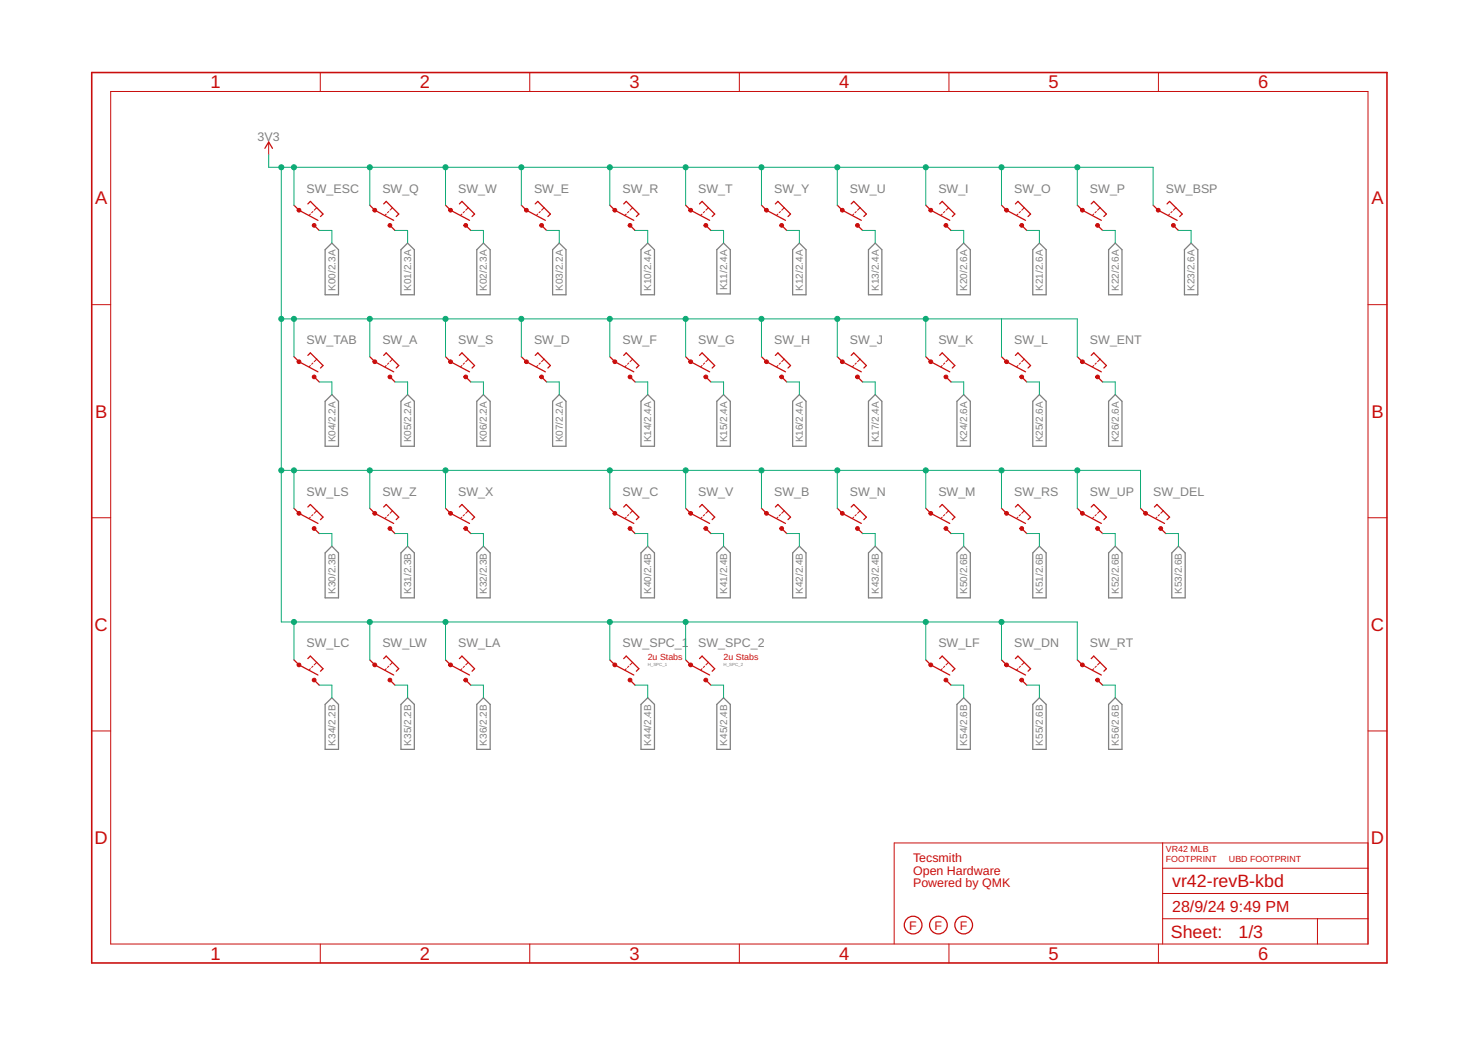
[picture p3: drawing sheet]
<svg xmlns="http://www.w3.org/2000/svg" width="297mm" height="210mm" viewBox="0 0 297 210" stroke-linecap="round" stroke-linejoin="round" font-family="sans-serif">
<g fill="none" stroke="#808080" stroke-width=".25">
<path d="M65.3 50.2l1.4-1.3 1.3 1.3v9.1h-2.7zM80.6 50.2l1.3-1.3 1.4 1.3v9.1h-2.7zM95.8 50.2l1.4-1.3 1.3 1.3v9.1h-2.7zM111.1 50.2l1.3-1.3 1.3 1.3v9.1h-2.6zM128.8 50.2l1.4-1.3 1.3 1.3v9.1h-2.7zM144.1 50.2l1.3-1.3 1.4 1.3v8.9h-2.7zM159.3 50.2l1.4-1.3 1.3 1.3v9.1h-2.7zM174.5 50.2l1.4-1.3 1.3 1.3v9.1h-2.7zM192.3 50.2l1.4-1.3 1.3 1.3v9.1h-2.7zM207.6 50.2l1.3-1.3 1.3 1.3v9.1h-2.6zM222.8 50.2l1.3-1.3 1.4 1.3v9.1h-2.7zM239.4 48.9l1.3 1.3v9.1h-2.7v-9.1z"/>
<path d="M81.9 79.3l1.4 1.4v9h-2.7v-9zM97.2 79.3l1.3 1.4v9h-2.7v-9zM112.4 79.3l1.3 1.4v9h-2.6v-9zM208.9 79.3l1.3 1.4v9h-2.6v-9zM224.1 79.3l1.4 1.4v9h-2.7v-9zM65.3 80.7l1.4-1.4 1.3 1.4v9h-2.7zM128.8 80.7l1.4-1.4 1.3 1.4v9h-2.7zM144.1 80.7l1.3-1.4 1.4 1.4v9h-2.7zM159.3 80.7l1.4-1.4 1.3 1.4v9h-2.7zM174.5 80.7l1.4-1.4 1.3 1.4v9h-2.7zM192.3 80.7l1.4-1.4 1.3 1.4v9h-2.7zM65.3 111.2l1.4-1.4 1.3 1.4v9h-2.7z"/>
<path d="M81.9 109.8l1.4 1.4v9h-2.7v-9zM97.2 109.8l1.3 1.4v9h-2.7v-9zM128.8 111.2l1.4-1.4 1.3 1.4v9h-2.7zM144.1 111.2l1.3-1.4 1.4 1.4v9h-2.7zM159.3 111.2l1.4-1.4 1.3 1.4v9h-2.7zM174.5 111.2l1.4-1.4 1.3 1.4v9h-2.7zM192.3 111.2l1.4-1.4 1.3 1.4v9h-2.7zM208.9 109.8l1.3 1.4v9h-2.6v-9zM224.1 109.8l1.4 1.4v9h-2.7v-9zM236.8 109.8l1.4 1.4v9h-2.7v-9zM65.3 141.6l1.4-1.3 1.3 1.3v9.1h-2.7zM80.6 141.6l1.3-1.3 1.4 1.3v9.1h-2.7z"/>
<path d="M95.8 141.6l1.4-1.3 1.3 1.3v9.1h-2.7zM128.8 141.6l1.4-1.3 1.3 1.3v9.1h-2.7zM144.1 141.6l1.3-1.3 1.4 1.3v9.1h-2.7zM192.3 141.6l1.4-1.3 1.3 1.3v9.1h-2.7zM207.6 141.6l1.3-1.3 1.3 1.3v9.1h-2.6zM222.8 141.6l1.3-1.3 1.4 1.3v9.1h-2.7z"/>
</g>
<g fill="none" stroke="#c90d0c" stroke-width=".25">
<path d="M53.2 29.8l.8-1.2 .8 1.2M59.1 41.3l1 1 3.8 2M61.9 41l.5-.5 2.5 2.5-.5 .5M63.1 45.3l1.1 1M74.3 41.3l1 1 3.8 2M77.1 41l.5-.5 2.5 2.5-.5 .5M78.4 45.3l1 1M89.5 41.3l1.1 1 3.8 2M92.3 41l.5-.5 2.6 2.5-.5 .5M93.6 45.3l1 1M104.8 41.3l1 1 3.8 2M107.6 41l.5-.5 2.5 2.5-.5 .5"/>
<path d="M108.8 45.3l1.1 1M122.6 41.3l1 1 3.8 2M125.3 41l.6-.5 2.5 2.5-.5 .5M126.6 45.3l1 1M137.8 41.3l1 1 3.8 2M140.6 41l.5-.5 2.5 2.5-.5 .5M141.9 45.3l1 1M153 41.3l1.1 1 3.8 2M155.8 41l.5-.5 2.6 2.5-.5 .5M157.1 45.3l1 1M168.3 41.3l1 1 3.8 2M171.1 41l.5-.5 2.5 2.5-.5 .5"/>
<path d="M172.3 45.3l1.1 1M186.1 41.3l1 1 3.8 2M188.8 41l.6-.5 2.5 2.5-.5 .5M190.1 45.3l1 1M201.3 41.3l1 1 3.8 2M204.1 41l.5-.5 2.5 2.5-.5 .5M205.3 45.3l1.1 1M216.5 41.3l1 1 3.8 2M219.3 41l.5-.5 2.6 2.5-.6 .5M220.6 45.3l1 1M231.8 41.3l1 1 3.8 2M234.5 41l.6-.5 2.5 2.5-.5 .5"/>
<path d="M235.8 45.3l1 1M59.1 71.7l1 1 3.8 2.1M61.9 71.5l.5-.5 2.5 2.5-.5 .5M63.1 75.8l1.1 1M74.3 71.7l1 1 3.8 2.1M77.1 71.5l.5-.5 2.5 2.5-.5 .5M78.4 75.8l1 1M89.5 71.7l1.1 1 3.8 2.1M92.3 71.5l.5-.5 2.6 2.5-.5 .5M93.6 75.8l1 1M104.8 71.7l1 1 3.8 2.1M107.6 71.5l.5-.5 2.5 2.5-.5 .5"/>
<path d="M108.8 75.8l1.1 1M122.6 71.7l1 1 3.8 2.1M125.3 71.5l.6-.5 2.5 2.5-.5 .5M126.6 75.8l1 1M137.8 71.7l1 1 3.8 2.1M140.6 71.5l.5-.5 2.5 2.5-.5 .5M141.9 75.8l1 1M153 71.7l1.1 1 3.8 2.1M155.8 71.5l.5-.5 2.6 2.5-.5 .5M157.1 75.8l1 1M168.3 71.7l1 1 3.8 2.1M171.1 71.5l.5-.5 2.5 2.5-.5 .5"/>
<path d="M172.3 75.8l1.1 1M186.1 71.7l1 1 3.8 2.1M188.8 71.5l.6-.5 2.5 2.5-.5 .5M190.1 75.8l1 1M201.3 71.7l1 1 3.8 2.1M204.1 71.5l.5-.5 2.5 2.5-.5 .5M205.3 75.8l1.1 1M216.5 71.7l1 1 3.8 2.1M219.3 71.5l.5-.5 2.6 2.5-.6 .5M220.6 75.8l1 1M59.1 102.2l1 1 3.8 2M61.9 101.9l.5-.5 2.5 2.6-.5 .5"/>
<path d="M63.1 106.3l1.1 1M74.3 102.2l1 1 3.8 2M77.1 101.9l.5-.5 2.5 2.6-.5 .5M78.4 106.3l1 1M89.5 102.2l1.1 1 3.8 2M92.3 101.9l.5-.5 2.6 2.6-.5 .5M93.6 106.3l1 1M122.6 102.2l1 1 3.8 2M125.3 101.9l.6-.5 2.5 2.6-.5 .5M126.6 106.3l1 1M137.8 102.2l1 1 3.8 2M140.6 101.9l.5-.5 2.5 2.6-.5 .5"/>
<path d="M141.9 106.3l1 1M153 102.2l1.1 1 3.8 2M155.8 101.9l.5-.5 2.6 2.6-.5 .5M157.1 106.3l1 1M168.3 102.2l1 1 3.8 2M171.1 101.9l.5-.5 2.5 2.6-.5 .5M172.3 106.3l1.1 1M186.1 102.2l1 1 3.8 2M188.8 101.9l.6-.5 2.5 2.6-.5 .5M190.1 106.3l1 1M201.3 102.2l1 1 3.8 2M204.1 101.9l.5-.5 2.5 2.6-.5 .5"/>
<path d="M205.3 106.3l1.1 1M216.5 102.2l1 1 3.8 2M219.3 101.9l.5-.5 2.6 2.6-.6 .5M220.6 106.3l1 1M229.2 102.2l1 1 3.8 2M232 101.9l.5-.5 2.6 2.6-.6 .5M233.3 106.3l1 1M59.1 132.7l1 1 3.8 2M61.9 132.4l.5-.5 2.5 2.6-.5 .5M63.1 136.7l1.1 1.1M74.3 132.7l1 1 3.8 2M77.1 132.4l.5-.5 2.5 2.6-.5 .5"/>
<path d="M78.4 136.7l1 1.1M89.5 132.7l1.1 1 3.8 2M92.3 132.4l.5-.5 2.6 2.6-.5 .5M93.6 136.7l1 1.1M122.6 132.7l1 1 3.8 2M125.3 132.4l.6-.5 2.5 2.6-.5 .5M126.6 136.7l1 1.1M137.8 132.7l1 1 3.8 2M140.6 132.4l.5-.5 2.5 2.6-.5 .5M141.9 136.7l1 1.1M186.1 132.7l1 1 3.8 2M188.8 132.4l.6-.5 2.5 2.6-.5 .5"/>
<path d="M190.1 136.7l1 1.1M201.3 132.7l1 1 3.8 2M204.1 132.4l.5-.5 2.5 2.6-.5 .5M205.3 136.7l1.1 1.1M216.5 132.7l1 1 3.8 2M219.3 132.4l.5-.5 2.6 2.6-.6 .5M220.6 136.7l1 1.1"/>
<circle cx="183.5" cy="186" r="1.78"/>
<circle cx="188.6" cy="186" r="1.78"/>
<circle cx="193.7" cy="186" r="1.78"/>
</g>
<g fill="none" stroke="#c90d0c" stroke-width=".2">
<path d="M22.2 18.4h252.7v171.4h-252.7zM64.4 14.6v3.8M106.5 14.6v3.8M148.6 14.6v3.8M190.7 14.6v3.8M232.8 14.6v3.8M54 28.6v2.5M62.4 43l-.3 .3M62.9 42.5l-.3 .3M63.6 41.8l-.5 .5M77.6 43l-.2 .3M78.1 42.5l-.2 .3"/>
<path d="M78.9 41.8l-.5 .5M92.8 43l-.2 .3M93.3 42.5l-.2 .3M94.1 41.8l-.5 .5M108.1 43l-.3 .3M108.6 42.5l-.3 .3M109.3 41.8l-.5 .5M125.9 43l-.3 .3M126.4 42.5l-.3 .3M127.1 41.8l-.5 .5M141.1 43l-.3 .3M141.6 42.5l-.2 .3"/>
<path d="M142.4 41.8l-.5 .5M156.3 43l-.2 .3M156.8 42.5l-.2 .3M157.6 41.8l-.5 .5M171.6 43l-.3 .3M172.1 42.5l-.3 .3M172.8 41.8l-.5 .5M189.4 43l-.3 .3M189.9 42.5l-.3 .3M190.6 41.8l-.5 .5M204.6 43l-.3 .3M205.1 42.5l-.3 .3"/>
<path d="M205.8 41.8l-.5 .5M219.8 43l-.2 .3M220.3 42.5l-.2 .3M221.1 41.8l-.5 .5M235.1 43l-.3 .3M235.6 42.5l-.3 .3M236.3 41.8l-.5 .5M18.4 61.3h3.8M62.4 73.5l-.3 .2M62.9 73l-.3 .2M63.6 72.2l-.5 .5M77.6 73.5l-.2 .2"/>
<path d="M78.1 73l-.2 .2M78.9 72.2l-.5 .5M92.8 73.5l-.2 .2M93.3 73l-.2 .2M94.1 72.2l-.5 .5M108.1 73.5l-.3 .2M108.6 73l-.3 .2M109.3 72.2l-.5 .5M125.9 73.5l-.3 .2M126.4 73l-.3 .2M127.1 72.2l-.5 .5M141.1 73.5l-.3 .2"/>
<path d="M141.6 73l-.2 .2M142.4 72.2l-.5 .5M156.3 73.5l-.2 .2M156.8 73l-.2 .2M157.6 72.2l-.5 .5M171.6 73.5l-.3 .2M172.1 73l-.3 .2M172.8 72.2l-.5 .5M189.4 73.5l-.3 .2M189.9 73l-.3 .2M190.6 72.2l-.5 .5M204.6 73.5l-.3 .2"/>
<path d="M205.1 73l-.3 .2M205.8 72.2l-.5 .5M219.8 73.5l-.2 .2M220.3 73l-.2 .2M221.1 72.2l-.5 .5M274.9 61.3h3.8M18.4 104.1h3.8M62.4 104l-.3 .2M62.9 103.5l-.3 .2M63.6 102.7l-.5 .5M77.6 104l-.2 .2M78.1 103.5l-.2 .2"/>
<path d="M78.9 102.7l-.5 .5M92.8 104l-.2 .2M93.3 103.5l-.2 .2M94.1 102.7l-.5 .5M125.9 104l-.3 .2M126.4 103.5l-.3 .2M127.1 102.7l-.5 .5M141.1 104l-.3 .2M141.6 103.5l-.2 .2M142.4 102.7l-.5 .5M156.3 104l-.2 .2M156.8 103.5l-.2 .2"/>
<path d="M157.6 102.7l-.5 .5M171.6 104l-.3 .2M172.1 103.5l-.3 .2M172.8 102.7l-.5 .5M189.4 104l-.3 .2M189.9 103.5l-.3 .2M190.6 102.7l-.5 .5M204.6 104l-.3 .2M205.1 103.5l-.3 .2M205.8 102.7l-.5 .5M219.8 104l-.2 .2M220.3 103.5l-.2 .2"/>
<path d="M221.1 102.7l-.5 .5M232.5 104l-.2 .2M233 103.5l-.2 .2M233.8 102.7l-.5 .5M274.9 104.1h3.8M62.4 134.5l-.3 .2M62.9 133.9l-.3 .3M63.6 133.2l-.5 .5M77.6 134.5l-.2 .2M78.1 133.9l-.2 .3M78.9 133.2l-.5 .5M92.8 134.5l-.2 .2"/>
<path d="M93.3 133.9l-.2 .3M94.1 133.2l-.5 .5M125.9 134.5l-.3 .2M126.4 133.9l-.3 .3M127.1 133.2l-.5 .5M141.1 134.5l-.3 .2M141.6 133.9l-.2 .3M142.4 133.2l-.5 .5M189.4 134.5l-.3 .2M189.9 133.9l-.3 .3M190.6 133.2l-.5 .5M204.6 134.5l-.3 .2"/>
<path d="M205.1 133.9l-.3 .3M205.8 133.2l-.5 .5M219.8 134.5l-.2 .2M220.3 133.9l-.2 .3M221.1 133.2l-.5 .5M18.4 147h3.8M274.9 147h3.8M233.7 169.5v20.3M233.7 179.6h41.2M233.7 174.6h41.2M274.9 169.5h-95.2v20.3M64.4 189.8v3.8"/>
<path d="M106.5 189.8v3.8M148.6 189.8v3.8M190.7 189.8v3.8M232.8 189.8v3.8M233.7 184.7h41.2M264.8 184.7v5.1"/>
</g>
<g fill="#c90d0c" stroke="#c90d0c" stroke-width=".2">
<path d="M59.8 42.1a.38 .38 0 0 1 .6-.1 .38 .38 0 0 1-.2 .6 .38 .38 0 0 1-.5-.3l.4-.2 .1 .2-.1 .1-.4-.1z" fill-rule="evenodd"/>
<path d="M62.8 45.1a.38 .38 0 0 1 .6-.1 .38 .38 0 0 1-.1 .7 .38 .38 0 0 1-.5-.4l.3-.1 .2 .1-.2 .1-.3-.1z" fill-rule="evenodd"/>
<path d="M232.6 41.9a.39 .39 0 0 1 .5 .2 .39 .39 0 0 1-.3 .5 .39 .39 0 0 1-.4-.3l.4-.2 .1 .2h-.5z" fill-rule="evenodd"/>
<path d="M235.6 45a.39 .39 0 0 1 .6 .2 .39 .39 0 0 1-.3 .5 .39 .39 0 0 1-.5-.4l.4-.1 .1 .2-.5-.1z" fill-rule="evenodd"/>
<path d="M59.8 72.5a.38 .38 0 0 1 .6 0 .38 .38 0 0 1-.2 .6 .38 .38 0 0 1-.5-.4l.4-.1 .1 .1v.2l-.5-.2z" fill-rule="evenodd"/>
<path d="M62.8 75.6a.38 .38 0 0 1 .6-.1 .38 .38 0 0 1-.1 .6 .38 .38 0 0 1-.5-.3l.3-.2 .2 .2-.1 .1-.4-.1z" fill-rule="evenodd"/>
<path d="M75.1 41.9a.38 .38 0 0 1 .6 .2 .38 .38 0 0 1-.3 .5 .38 .38 0 0 1-.4-.3l.3-.2 .1 .2h-.4z" fill-rule="evenodd"/>
<path d="M78 45.1a.37 .37 0 0 1 .6 0 .37 .37 0 0 1-.1 .5 .37 .37 0 0 1-.5-.3l.4-.1 .1 .1-.1 .1-.4-.1z" fill-rule="evenodd"/>
<path d="M90.4 41.9a.39 .39 0 0 1 .5 .2 .39 .39 0 0 1-.3 .5 .39 .39 0 0 1-.4-.3l.4-.2 .1 .2h-.5z" fill-rule="evenodd"/>
<path d="M93.4 45a.39 .39 0 0 1 .6 .2 .39 .39 0 0 1-.3 .5 .39 .39 0 0 1-.5-.4l.4-.1 .1 .2-.5-.1z" fill-rule="evenodd"/>
<path d="M105.6 41.9a.39 .39 0 0 1 .6 .2 .39 .39 0 0 1-.3 .5 .39 .39 0 0 1-.5-.3l.4-.2 .1 .2h-.5z" fill-rule="evenodd"/>
<path d="M108.6 45a.39 .39 0 0 1 .6 .2 .39 .39 0 0 1-.3 .5 .39 .39 0 0 1-.4-.4l.3-.1 .1 .2-.4-.1z" fill-rule="evenodd"/>
<path d="M123.4 41.9a.39 .39 0 0 1 .5 .2 .39 .39 0 0 1-.3 .5 .39 .39 0 0 1-.4-.3l.4-.2 .1 .2h-.5z" fill-rule="evenodd"/>
<path d="M126.4 45a.39 .39 0 0 1 .6 .2 .39 .39 0 0 1-.3 .5 .39 .39 0 0 1-.5-.4l.4-.1 .1 .2-.5-.1z" fill-rule="evenodd"/>
<path d="M138.5 42.1a.38 .38 0 0 1 .6-.1 .38 .38 0 0 1-.1 .6 .38 .38 0 0 1-.6-.3l.4-.2 .1 .2-.1 .1-.4-.1z" fill-rule="evenodd"/>
<path d="M141.5 45.1a.38 .38 0 0 1 .6-.1 .38 .38 0 0 1-.1 .7 .38 .38 0 0 1-.5-.4l.4-.1 .1 .1-.1 .1-.4-.1z" fill-rule="evenodd"/>
<path d="M153.7 42.1a.38 .38 0 0 1 .6-.1 .38 .38 0 0 1-.1 .6 .38 .38 0 0 1-.5-.3l.4-.2 .1 .2-.1 .1-.4-.1z" fill-rule="evenodd"/>
<path d="M156.8 45.1a.38 .38 0 0 1 .6-.1 .38 .38 0 0 1-.2 .7 .38 .38 0 0 1-.5-.4l.4-.1 .1 .1-.1 .1-.4-.1z" fill-rule="evenodd"/>
<path d="M169 42.1a.38 .38 0 0 1 .6-.1 .38 .38 0 0 1-.2 .6 .38 .38 0 0 1-.5-.3l.4-.2 .1 .2-.1 .1-.4-.1z" fill-rule="evenodd"/>
<path d="M172 45.1a.38 .38 0 0 1 .6-.1 .38 .38 0 0 1-.1 .7 .38 .38 0 0 1-.5-.4l.3-.1 .2 .1-.2 .1-.3-.1z" fill-rule="evenodd"/>
<path d="M186.7 42.1a.38 .38 0 0 1 .7-.1 .38 .38 0 0 1-.2 .6 .38 .38 0 0 1-.5-.3l.4-.2 .1 .2-.1 .1-.4-.1z" fill-rule="evenodd"/>
<path d="M189.8 45.1a.38 .38 0 0 1 .6-.1 .38 .38 0 0 1-.1 .7 .38 .38 0 0 1-.6-.4l.4-.1 .1 .1-.1 .1-.4-.1z" fill-rule="evenodd"/>
<path d="M202.1 41.9a.39 .39 0 0 1 .6 .2 .39 .39 0 0 1-.3 .5 .39 .39 0 0 1-.5-.3l.4-.2 .1 .2h-.5z" fill-rule="evenodd"/>
<path d="M205.1 45a.39 .39 0 0 1 .6 .2 .39 .39 0 0 1-.3 .5 .39 .39 0 0 1-.4-.4l.3-.1 .2 .2-.5-.1z" fill-rule="evenodd"/>
<path d="M217.3 41.9a.39 .39 0 0 1 .6 .2 .39 .39 0 0 1-.3 .5 .39 .39 0 0 1-.5-.3l.4-.2 .2 .2h-.6z" fill-rule="evenodd"/>
<path d="M220.4 45a.39 .39 0 0 1 .5 .2 .39 .39 0 0 1-.2 .5 .39 .39 0 0 1-.5-.4l.4-.1 .1 .2-.5-.1z" fill-rule="evenodd"/>
<path d="M75 72.5a.38 .38 0 0 1 .6 0 .38 .38 0 0 1-.1 .6 .38 .38 0 0 1-.5-.4l.3-.1 .2 .1-.1 .2-.4-.2z" fill-rule="evenodd"/>
<path d="M78 75.6a.37 .37 0 0 1 .6-.1 .37 .37 0 0 1-.1 .6 .37 .37 0 0 1-.5-.3l.4-.2 .1 .2-.1 .1-.4-.1z" fill-rule="evenodd"/>
<path d="M90.4 72.4a.38 .38 0 0 1 .5 .2 .38 .38 0 0 1-.3 .5 .38 .38 0 0 1-.4-.4l.4-.1 .1 .2-.5-.1z" fill-rule="evenodd"/>
<path d="M93.3 75.6a.38 .38 0 0 1 .6 0 .38 .38 0 0 1-.2 .6 .38 .38 0 0 1-.5-.4l.4-.2 .1 .2h-.5z" fill-rule="evenodd"/>
<path d="M105.5 72.5a.38 .38 0 0 1 .6 0 .38 .38 0 0 1-.2 .6 .38 .38 0 0 1-.5-.4l.4-.1 .1 .2-.5-.1z" fill-rule="evenodd"/>
<path d="M108.6 75.5a.38 .38 0 0 1 .6 .2 .38 .38 0 0 1-.3 .5 .38 .38 0 0 1-.4-.4l.3-.2 .1 .2h-.4z" fill-rule="evenodd"/>
<path d="M123.3 72.5a.38 .38 0 0 1 .6 0 .38 .38 0 0 1-.2 .6 .38 .38 0 0 1-.5-.4l.4-.1 .1 .2-.5-.1z" fill-rule="evenodd"/>
<path d="M126.4 75.5a.38 .38 0 0 1 .6 .2 .38 .38 0 0 1-.3 .5 .38 .38 0 0 1-.5-.4l.4-.2 .1 .2h-.5z" fill-rule="evenodd"/>
<path d="M138.5 72.5a.38 .38 0 0 1 .6 0 .38 .38 0 0 1-.1 .6 .38 .38 0 0 1-.6-.4l.4-.1 .1 .1v.2l-.5-.2z" fill-rule="evenodd"/>
<path d="M141.5 75.6a.38 .38 0 0 1 .6-.1 .38 .38 0 0 1-.1 .6 .38 .38 0 0 1-.5-.3l.4-.2 .1 .2-.1 .1-.4-.1z" fill-rule="evenodd"/>
<path d="M153.7 72.5a.38 .38 0 0 1 .6 0 .38 .38 0 0 1-.1 .6 .38 .38 0 0 1-.5-.4l.4-.1 .1 .1-.1 .2-.4-.2z" fill-rule="evenodd"/>
<path d="M156.8 75.6a.38 .38 0 0 1 .6-.1 .38 .38 0 0 1-.2 .6 .38 .38 0 0 1-.5-.3l.4-.2 .1 .2v.1l-.5-.1z" fill-rule="evenodd"/>
<path d="M169 72.5a.38 .38 0 0 1 .6 0 .38 .38 0 0 1-.2 .6 .38 .38 0 0 1-.5-.4l.4-.1 .1 .1v.2l-.5-.2z" fill-rule="evenodd"/>
<path d="M172 75.6a.38 .38 0 0 1 .6-.1 .38 .38 0 0 1-.1 .6 .38 .38 0 0 1-.5-.3l.3-.2 .2 .2-.1 .1-.4-.1z" fill-rule="evenodd"/>
<path d="M186.7 72.5a.38 .38 0 0 1 .7 0 .38 .38 0 0 1-.2 .6 .38 .38 0 0 1-.5-.4l.4-.1 .1 .1-.1 .2-.4-.2z" fill-rule="evenodd"/>
<path d="M189.8 75.6a.38 .38 0 0 1 .6-.1 .38 .38 0 0 1-.1 .6 .38 .38 0 0 1-.6-.3l.4-.2 .1 .2v.1l-.5-.1z" fill-rule="evenodd"/>
<path d="M202 72.5a.38 .38 0 0 1 .6 0 .38 .38 0 0 1-.2 .6 .38 .38 0 0 1-.5-.4l.4-.1 .1 .2-.5-.1z" fill-rule="evenodd"/>
<path d="M205 75.6a.38 .38 0 0 1 .6 0 .38 .38 0 0 1-.2 .6 .38 .38 0 0 1-.4-.4l.3-.2 .2 .2h-.5z" fill-rule="evenodd"/>
<path d="M217.2 72.5a.38 .38 0 0 1 .6 0 .38 .38 0 0 1-.2 .6 .38 .38 0 0 1-.5-.4l.4-.1 .2 .2-.6-.1z" fill-rule="evenodd"/>
<path d="M220.3 75.6a.38 .38 0 0 1 .6 0 .38 .38 0 0 1-.2 .6 .38 .38 0 0 1-.5-.4l.4-.2 .1 .2h-.5z" fill-rule="evenodd"/>
<path d="M59.8 103a.38 .38 0 0 1 .6-.1 .38 .38 0 0 1-.2 .6 .38 .38 0 0 1-.5-.3l.4-.1 .1 .1-.1 .1-.4-.1z" fill-rule="evenodd"/>
<path d="M62.8 106.1a.38 .38 0 0 1 .6-.1 .38 .38 0 0 1-.1 .6 .38 .38 0 0 1-.5-.3l.3-.2 .2 .2-.2 .1-.3-.1z" fill-rule="evenodd"/>
<path d="M75 103a.38 .38 0 0 1 .6-.1 .38 .38 0 0 1-.1 .6 .38 .38 0 0 1-.5-.3l.3-.1 .2 .1-.2 .1-.3-.1z" fill-rule="evenodd"/>
<path d="M78 106.1a.37 .37 0 0 1 .6-.1 .37 .37 0 0 1-.1 .6 .37 .37 0 0 1-.5-.3l.4-.2 .1 .2-.1 .1-.4-.1z" fill-rule="evenodd"/>
<path d="M90.4 102.9a.38 .38 0 0 1 .5 .2 .38 .38 0 0 1-.3 .5 .38 .38 0 0 1-.4-.4l.4-.1 .1 .2-.5-.1z" fill-rule="evenodd"/>
<path d="M93.4 105.9a.39 .39 0 0 1 .6 .2 .39 .39 0 0 1-.3 .5 .39 .39 0 0 1-.5-.3l.4-.2 .1 .2h-.5z" fill-rule="evenodd"/>
<path d="M123.3 103a.38 .38 0 0 1 .6 0 .38 .38 0 0 1-.2 .6 .38 .38 0 0 1-.5-.4l.4-.1 .1 .2-.5-.1z" fill-rule="evenodd"/>
<path d="M126.4 105.9a.39 .39 0 0 1 .6 .2 .39 .39 0 0 1-.3 .5 .39 .39 0 0 1-.5-.3l.4-.2 .1 .2h-.5z" fill-rule="evenodd"/>
<path d="M138.5 103a.38 .38 0 0 1 .6-.1 .38 .38 0 0 1-.1 .6 .38 .38 0 0 1-.6-.3l.4-.1 .1 .1-.1 .1-.4-.1z" fill-rule="evenodd"/>
<path d="M141.5 106.1a.38 .38 0 0 1 .6-.1 .38 .38 0 0 1-.1 .6 .38 .38 0 0 1-.5-.3l.4-.2 .1 .2-.1 .1-.4-.1z" fill-rule="evenodd"/>
<path d="M153.7 103a.38 .38 0 0 1 .6-.1 .38 .38 0 0 1-.1 .6 .38 .38 0 0 1-.5-.3l.4-.1 .1 .1-.1 .1-.4-.1z" fill-rule="evenodd"/>
<path d="M156.8 106.1a.38 .38 0 0 1 .6-.1 .38 .38 0 0 1-.2 .6 .38 .38 0 0 1-.5-.3l.4-.2 .1 .2-.1 .1-.4-.1z" fill-rule="evenodd"/>
<path d="M169 103a.38 .38 0 0 1 .6-.1 .38 .38 0 0 1-.2 .6 .38 .38 0 0 1-.5-.3l.4-.1 .1 .1-.1 .1-.4-.1z" fill-rule="evenodd"/>
<path d="M172 106.1a.38 .38 0 0 1 .6-.1 .38 .38 0 0 1-.1 .6 .38 .38 0 0 1-.5-.3l.3-.2 .2 .2-.2 .1-.3-.1z" fill-rule="evenodd"/>
<path d="M186.7 103a.38 .38 0 0 1 .7-.1 .38 .38 0 0 1-.2 .6 .38 .38 0 0 1-.5-.3l.4-.1 .1 .1-.1 .1-.4-.1z" fill-rule="evenodd"/>
<path d="M189.8 106.1a.38 .38 0 0 1 .6-.1 .38 .38 0 0 1-.1 .6 .38 .38 0 0 1-.6-.3l.4-.2 .1 .2-.1 .1-.4-.1z" fill-rule="evenodd"/>
<path d="M229.9 103a.38 .38 0 0 1 .6 0 .38 .38 0 0 1-.2 .6 .38 .38 0 0 1-.5-.4l.4-.1 .1 .2-.5-.1z" fill-rule="evenodd"/>
<path d="M233.1 105.9a.39 .39 0 0 1 .5 .2 .39 .39 0 0 1-.2 .5 .39 .39 0 0 1-.5-.3l.4-.2 .1 .2h-.5z" fill-rule="evenodd"/>
<path d="M202 103a.38 .38 0 0 1 .6 0 .38 .38 0 0 1-.2 .6 .38 .38 0 0 1-.5-.4l.4-.1 .1 .2-.5-.1z" fill-rule="evenodd"/>
<path d="M205.1 105.9a.39 .39 0 0 1 .6 .2 .39 .39 0 0 1-.3 .5 .39 .39 0 0 1-.4-.3l.3-.2 .2 .2h-.5z" fill-rule="evenodd"/>
<path d="M217.2 103a.38 .38 0 0 1 .6 0 .38 .38 0 0 1-.2 .6 .38 .38 0 0 1-.5-.4l.4-.1 .2 .2-.6-.1z" fill-rule="evenodd"/>
<path d="M220.4 105.9a.39 .39 0 0 1 .5 .2 .39 .39 0 0 1-.2 .5 .39 .39 0 0 1-.5-.3l.4-.2 .1 .2h-.5z" fill-rule="evenodd"/>
<path d="M59.8 133.5a.38 .38 0 0 1 .6-.1 .38 .38 0 0 1-.2 .6 .38 .38 0 0 1-.5-.3l.4-.1 .1 .1-.1 .1-.4-.1z" fill-rule="evenodd"/>
<path d="M62.8 136.5a.38 .38 0 0 1 .6 0 .38 .38 0 0 1-.1 .6 .38 .38 0 0 1-.5-.4l.3-.1 .2 .1-.2 .2-.3-.2z" fill-rule="evenodd"/>
<path d="M75.1 133.3a.38 .38 0 0 1 .6 .2 .38 .38 0 0 1-.3 .5 .38 .38 0 0 1-.4-.3l.3-.1 .1 .2-.4-.1z" fill-rule="evenodd"/>
<path d="M78 136.5a.37 .37 0 0 1 .6 0 .37 .37 0 0 1-.1 .6 .37 .37 0 0 1-.5-.4l.3-.1 .2 .1-.1 .2-.4-.2z" fill-rule="evenodd"/>
<path d="M90.4 133.3a.39 .39 0 0 1 .5 .2 .39 .39 0 0 1-.3 .6 .39 .39 0 0 1-.4-.4l.4-.1 .1 .2-.5-.1z" fill-rule="evenodd"/>
<path d="M93.4 136.4a.39 .39 0 0 1 .6 .2 .39 .39 0 0 1-.3 .5 .39 .39 0 0 1-.5-.4l.5-.1v.2l-.5-.1z" fill-rule="evenodd"/>
<path d="M123.4 133.3a.39 .39 0 0 1 .5 .2 .39 .39 0 0 1-.3 .6 .39 .39 0 0 1-.4-.4l.4-.1 .1 .2-.5-.1z" fill-rule="evenodd"/>
<path d="M126.4 136.4a.39 .39 0 0 1 .6 .2 .39 .39 0 0 1-.3 .5 .39 .39 0 0 1-.5-.4l.5-.1v.2l-.5-.1z" fill-rule="evenodd"/>
<path d="M186.7 133.5a.38 .38 0 0 1 .7-.1 .38 .38 0 0 1-.2 .6 .38 .38 0 0 1-.5-.3l.4-.1 .1 .1-.1 .1-.4-.1z" fill-rule="evenodd"/>
<path d="M189.8 136.5a.38 .38 0 0 1 .6 0 .38 .38 0 0 1-.1 .6 .38 .38 0 0 1-.6-.4l.4-.1 .1 .1-.1 .2-.4-.2z" fill-rule="evenodd"/>
<path d="M202.1 133.3a.39 .39 0 0 1 .6 .2 .39 .39 0 0 1-.3 .6 .39 .39 0 0 1-.5-.4l.4-.1 .1 .2-.5-.1z" fill-rule="evenodd"/>
<path d="M205.1 136.4a.39 .39 0 0 1 .6 .2 .39 .39 0 0 1-.3 .5 .39 .39 0 0 1-.4-.4l.4-.1 .1 .2-.5-.1z" fill-rule="evenodd"/>
<path d="M217.3 133.3a.39 .39 0 0 1 .6 .2 .39 .39 0 0 1-.3 .6 .39 .39 0 0 1-.5-.4l.4-.1 .2 .2-.6-.1z" fill-rule="evenodd"/>
<path d="M220.4 136.4a.39 .39 0 0 1 .5 .2 .39 .39 0 0 1-.2 .5 .39 .39 0 0 1-.5-.4l.4-.1 .1 .2-.5-.1z" fill-rule="evenodd"/>
<path d="M138.5 133.5a.38 .38 0 0 1 .6-.1 .38 .38 0 0 1-.1 .6 .38 .38 0 0 1-.6-.3l.4-.1 .1 .1-.1 .1-.4-.1z" fill-rule="evenodd"/>
<path d="M141.5 136.5a.38 .38 0 0 1 .6 0 .38 .38 0 0 1-.1 .6 .38 .38 0 0 1-.5-.4l.3-.1 .2 .1-.1 .2-.4-.2z" fill-rule="evenodd"/>
</g>
<path d="M18.4 14.6h260.3v179h-260.3z" fill="none" stroke="#c90d0c" stroke-width=".32"/>
<g fill="none" stroke="#0dab76" stroke-width=".2">
<path d="M54 31.1v2.5h177.8v7.7M56.5 33.6v91.5h160v7.6M59.1 33.6v7.7M74.3 33.6v7.7M89.5 33.6v7.7M104.8 33.6v7.7M122.6 33.6v7.7M137.8 33.6v7.7M153 33.6v7.7M168.3 33.6v7.7M186.1 33.6v7.7M201.3 33.6v7.7"/>
<path d="M216.5 33.6v7.7M64.2 46.3h2.5v2.6M79.4 46.3h2.5v2.6M94.6 46.3h2.6v2.6M109.9 46.3h2.5v2.6M127.6 46.3h2.6v2.6M142.9 46.3h2.5v2.6M158.1 46.3h2.6v2.6M173.4 46.3h2.5v2.6M191.1 46.3h2.6v2.6M206.4 46.3h2.5v2.6M221.6 46.3h2.5v2.6"/>
<path d="M236.8 46.3h2.6v2.6M56.5 64.1h160v7.6M59.1 64.1v7.6M64.2 76.8h2.5v2.5M74.3 64.1v7.6M79.4 76.8h2.5v2.5M89.5 64.1v7.6M94.6 76.8h2.6v2.5M104.8 64.1v7.6M109.9 76.8h2.5v2.5M122.6 64.1v7.6M127.6 76.8h2.6v2.5"/>
<path d="M137.8 64.1v7.6M142.9 76.8h2.5v2.5M153 64.1v7.6M158.1 76.8h2.6v2.5M168.3 64.1v7.6M173.4 76.8h2.5v2.5M186.1 64.1v7.6M191.1 76.8h2.6v2.5M201.3 64.1v7.6M206.4 76.8h2.5v2.5M221.6 76.8h2.5v2.5M56.5 94.6h172.7v7.6"/>
<path d="M59.1 94.6v7.6M74.3 94.6v7.6M89.5 94.6v7.6M122.6 94.6v7.6M137.8 94.6v7.6M153 94.6v7.6M168.3 94.6v7.6M186.1 94.6v7.6M201.3 94.6v7.6M216.5 94.6v7.6M64.2 107.3h2.5v2.5M79.4 107.3h2.5v2.5"/>
<path d="M94.6 107.3h2.6v2.5M127.6 107.3h2.6v2.5M142.9 107.3h2.5v2.5M158.1 107.3h2.6v2.5M173.4 107.3h2.5v2.5M191.1 107.3h2.6v2.5M206.4 107.3h2.5v2.5M221.6 107.3h2.5v2.5M234.3 107.3h2.5v2.5M59.1 125.1v7.6M64.2 137.8h2.5v2.5M74.3 125.1v7.6"/>
<path d="M79.4 137.8h2.5v2.5M89.5 125.1v7.6M94.6 137.8h2.6v2.5M122.6 125.1v7.6M127.6 137.8h2.6v2.5M137.8 125.1v7.6M142.9 137.8h2.5v2.5M186.1 125.1v7.6M191.1 137.8h2.6v2.5M201.3 125.1v7.6M206.4 137.8h2.5v2.5M221.6 137.8h2.5v2.5"/>
</g>
<g fill="#0dab76" stroke="#0dab76" stroke-width=".2">
<circle cx="186.1" cy="64.1" r=".51"/>
<circle cx="168.3" cy="64.1" r=".51"/>
<circle cx="153" cy="64.1" r=".51"/>
<circle cx="137.8" cy="64.1" r=".51"/>
<circle cx="122.6" cy="64.1" r=".51"/>
<circle cx="104.8" cy="64.1" r=".51"/>
<circle cx="89.5" cy="64.1" r=".51"/>
<circle cx="74.3" cy="64.1" r=".51"/>
<circle cx="216.5" cy="94.6" r=".51"/>
<circle cx="201.3" cy="94.6" r=".51"/>
<circle cx="186.1" cy="94.6" r=".51"/>
<circle cx="168.3" cy="94.6" r=".51"/>
<circle cx="153" cy="94.6" r=".51"/>
<circle cx="137.8" cy="94.6" r=".51"/>
<circle cx="122.6" cy="94.6" r=".51"/>
<circle cx="74.3" cy="94.6" r=".51"/>
<circle cx="89.5" cy="94.6" r=".51"/>
<circle cx="216.5" cy="33.6" r=".51"/>
<circle cx="201.3" cy="33.6" r=".51"/>
<circle cx="186.1" cy="33.6" r=".51"/>
<circle cx="168.3" cy="33.6" r=".51"/>
<circle cx="153" cy="33.6" r=".51"/>
<circle cx="137.8" cy="33.6" r=".51"/>
<circle cx="122.6" cy="33.6" r=".51"/>
<circle cx="104.8" cy="33.6" r=".51"/>
<circle cx="89.5" cy="33.6" r=".51"/>
<circle cx="74.3" cy="33.6" r=".51"/>
<circle cx="59.1" cy="33.6" r=".51"/>
<circle cx="56.5" cy="33.6" r=".51"/>
<circle cx="201.3" cy="125.1" r=".51"/>
<circle cx="186.1" cy="125.1" r=".51"/>
<circle cx="137.8" cy="125.1" r=".51"/>
<circle cx="122.6" cy="125.1" r=".51"/>
<circle cx="89.5" cy="125.1" r=".51"/>
<circle cx="74.3" cy="125.1" r=".51"/>
<circle cx="59.1" cy="125.1" r=".51"/>
<circle cx="59.1" cy="94.6" r=".51"/>
<circle cx="56.5" cy="94.6" r=".51"/>
<circle cx="59.1" cy="64.1" r=".51"/>
<circle cx="56.5" cy="64.1" r=".51"/>
</g>
<g font-size="3.7" fill="#c90d0c">
<text x="42.3" y="17.8">1</text>
<text x="84.4" y="17.8">2</text>
<text x="126.5" y="17.8">3</text>
<text x="168.6" y="17.8">4</text>
<text x="210.7" y="17.8">5</text>
<text x="252.9" y="17.8">6</text>
<text x="19.1" y="41.1">A</text>
<text x="275.6" y="41.1">A</text>
<text x="19.1" y="84">B</text>
<text x="275.6" y="84">B</text>
<text x="19" y="126.8">C</text>
<text x="275.5" y="126.8">C</text>
<text x="19" y="169.7">D</text>
<text x="275.5" y="169.7">D</text>
<text x="42.3" y="193">1</text>
<text x="84.4" y="193">2</text>
<text x="126.5" y="193">3</text>
<text x="168.6" y="193">4</text>
<text x="210.7" y="193">5</text>
<text x="252.9" y="193">6</text>
</g>
<g font-size="3.6" fill="#c90d0c">
<text x="235.6" y="178.4">vr42-revB-kbd</text>
<text x="235.3" y="188.7">Sheet:</text>
<text x="248.9" y="188.5">1/3</text>
</g>
<g font-size="3.2" fill="#c90d0c">
<text x="235.6" y="183.5">28/9/24</text>
<text x="247.2" y="183.5">9:49 PM</text>
</g>
<g font-size="2.5" fill="#808080">
<text x="51.8" y="28.3">3V3</text>
<text x="61.6" y="38.7">SW_ESC</text>
<text x="76.8" y="38.7">SW_Q</text>
<text x="92.1" y="38.7">SW_W</text>
<text x="107.3" y="38.7">SW_E</text>
<text x="125.1" y="38.7">SW_R</text>
<text x="140.3" y="38.7">SW_T</text>
<text x="155.6" y="38.7">SW_Y</text>
<text x="170.8" y="38.7">SW_U</text>
<text x="188.6" y="38.7">SW_I</text>
<text x="203.8" y="38.7">SW_O</text>
<text x="219.1" y="38.7">SW_P</text>
<text x="234.3" y="38.7">SW_BSP</text>
<text x="61.6" y="69.2">SW_TAB</text>
<text x="76.8" y="69.2">SW_A</text>
<text x="92.1" y="69.2">SW_S</text>
<text x="107.3" y="69.2">SW_D</text>
<text x="125.1" y="69.2">SW_F</text>
<text x="140.3" y="69.2">SW_G</text>
<text x="155.6" y="69.2">SW_H</text>
<text x="170.8" y="69.2">SW_J</text>
<text x="188.6" y="69.2">SW_K</text>
<text x="203.8" y="69.2">SW_L</text>
<text x="219.1" y="69.2">SW_ENT</text>
<text x="61.6" y="99.7">SW_LS</text>
<text x="76.8" y="99.7">SW_Z</text>
<text x="92.1" y="99.7">SW_X</text>
<text x="125.1" y="99.7">SW_C</text>
<text x="140.3" y="99.7">SW_V</text>
<text x="155.6" y="99.7">SW_B</text>
<text x="170.8" y="99.7">SW_N</text>
<text x="188.6" y="99.7">SW_M</text>
<text x="203.8" y="99.7">SW_RS</text>
<text x="219.1" y="99.7">SW_UP</text>
<text x="231.8" y="99.7">SW_DEL</text>
<text x="61.6" y="130.1">SW_LC</text>
<text x="76.8" y="130.1">SW_LW</text>
<text x="92.1" y="130.1">SW_LA</text>
<text x="125.1" y="130.1">SW_SPC_1</text>
<text x="140.3" y="130.1">SW_SPC_2</text>
<text x="188.6" y="130.1">SW_LF</text>
<text x="203.8" y="130.1">SW_DN</text>
<text x="219.1" y="130.1">SW_RT</text>
</g>
<g font-size="2.5" fill="#c90d0c">
<text x="183.5" y="173.3">Tecsmith</text>
<text x="183.5" y="178.4">Powered by QMK</text>
<text x="183.5" y="175.8">Open Hardware</text>
<text x="182.7" y="186.9">F</text>
<text x="187.8" y="186.9">F</text>
<text x="192.9" y="186.9">F</text>
</g>
<g font-size="2" fill="#808080">
<text x="67.4" y="58.5" transform="rotate(-90 67.4 58.5)">K00/2.3A</text>
<text x="82.6" y="58.5" transform="rotate(-90 82.6 58.5)">K01/2.3A</text>
<text x="97.9" y="58.5" transform="rotate(-90 97.9 58.5)">K02/2.3A</text>
<text x="113.1" y="58.5" transform="rotate(-90 113.1 58.5)">K03/2.2A</text>
<text x="130.9" y="58.5" transform="rotate(-90 130.9 58.5)">K10/2.4A</text>
<text x="146.1" y="58.3" transform="rotate(-90 146.1 58.3)">K11/2.4A</text>
<text x="161.4" y="58.5" transform="rotate(-90 161.4 58.5)">K12/2.4A</text>
<text x="176.6" y="58.5" transform="rotate(-90 176.6 58.5)">K13/2.4A</text>
<text x="194.4" y="58.5" transform="rotate(-90 194.4 58.5)">K20/2.6A</text>
<text x="209.6" y="58.5" transform="rotate(-90 209.6 58.5)">K21/2.6A</text>
<text x="224.8" y="58.5" transform="rotate(-90 224.8 58.5)">K22/2.6A</text>
<text x="240.1" y="58.5" transform="rotate(-90 240.1 58.5)">K23/2.6A</text>
<text x="67.4" y="89" transform="rotate(-90 67.4 89)">K04/2.2A</text>
<text x="82.6" y="89" transform="rotate(-90 82.6 89)">K05/2.2A</text>
<text x="97.9" y="89" transform="rotate(-90 97.9 89)">K06/2.2A</text>
<text x="113.1" y="89" transform="rotate(-90 113.1 89)">K07/2.2A</text>
<text x="130.9" y="89" transform="rotate(-90 130.9 89)">K14/2.4A</text>
<text x="146.1" y="89" transform="rotate(-90 146.1 89)">K15/2.4A</text>
<text x="161.4" y="89" transform="rotate(-90 161.4 89)">K16/2.4A</text>
<text x="176.6" y="89" transform="rotate(-90 176.6 89)">K17/2.4A</text>
<text x="194.4" y="89" transform="rotate(-90 194.4 89)">K24/2.6A</text>
<text x="209.6" y="89" transform="rotate(-90 209.6 89)">K25/2.6A</text>
<text x="224.8" y="89" transform="rotate(-90 224.8 89)">K26/2.6A</text>
<text x="67.4" y="119.4" transform="rotate(-90 67.4 119.4)">K30/2.3B</text>
<text x="82.6" y="119.4" transform="rotate(-90 82.6 119.4)">K31/2.3B</text>
<text x="97.9" y="119.4" transform="rotate(-90 97.9 119.4)">K32/2.3B</text>
<text x="130.9" y="119.4" transform="rotate(-90 130.9 119.4)">K40/2.4B</text>
<text x="146.1" y="119.4" transform="rotate(-90 146.1 119.4)">K41/2.4B</text>
<text x="161.4" y="119.4" transform="rotate(-90 161.4 119.4)">K42/2.4B</text>
<text x="176.6" y="119.4" transform="rotate(-90 176.6 119.4)">K43/2.4B</text>
<text x="194.4" y="119.4" transform="rotate(-90 194.4 119.4)">K50/2.6B</text>
<text x="209.6" y="119.4" transform="rotate(-90 209.6 119.4)">K51/2.6B</text>
<text x="224.8" y="119.4" transform="rotate(-90 224.8 119.4)">K52/2.6B</text>
<text x="237.5" y="119.4" transform="rotate(-90 237.5 119.4)">K53/2.6B</text>
<text x="67.4" y="149.9" transform="rotate(-90 67.4 149.9)">K34/2.2B</text>
<text x="82.6" y="149.9" transform="rotate(-90 82.6 149.9)">K35/2.2B</text>
<text x="97.9" y="149.9" transform="rotate(-90 97.9 149.9)">K36/2.2B</text>
<text x="130.9" y="149.9" transform="rotate(-90 130.9 149.9)">K44/2.4B</text>
<text x="146.1" y="149.9" transform="rotate(-90 146.1 149.9)">K45/2.4B</text>
<text x="194.4" y="149.9" transform="rotate(-90 194.4 149.9)">K54/2.6B</text>
<text x="209.6" y="149.9" transform="rotate(-90 209.6 149.9)">K55/2.6B</text>
<text x="224.8" y="149.9" transform="rotate(-90 224.8 149.9)">K56/2.6B</text>
</g>
<g font-size="1.8" fill="#c90d0c">
<text x="130.2" y="132.7">2u Stabs</text>
<text x="145.4" y="132.7">2u Stabs</text>
<text x="234.3" y="171.4">VR42 MLB</text>
<text x="234.3" y="173.3">FOOTPRINT</text>
<text x="247" y="173.3">UBD FOOTPRINT</text>
</g>
<g font-size=".9" fill="#808080">
<text x="130.2" y="133.9">H_SPC_1</text>
<text x="145.4" y="133.9">H_SPC_2</text>
</g>
</svg>
